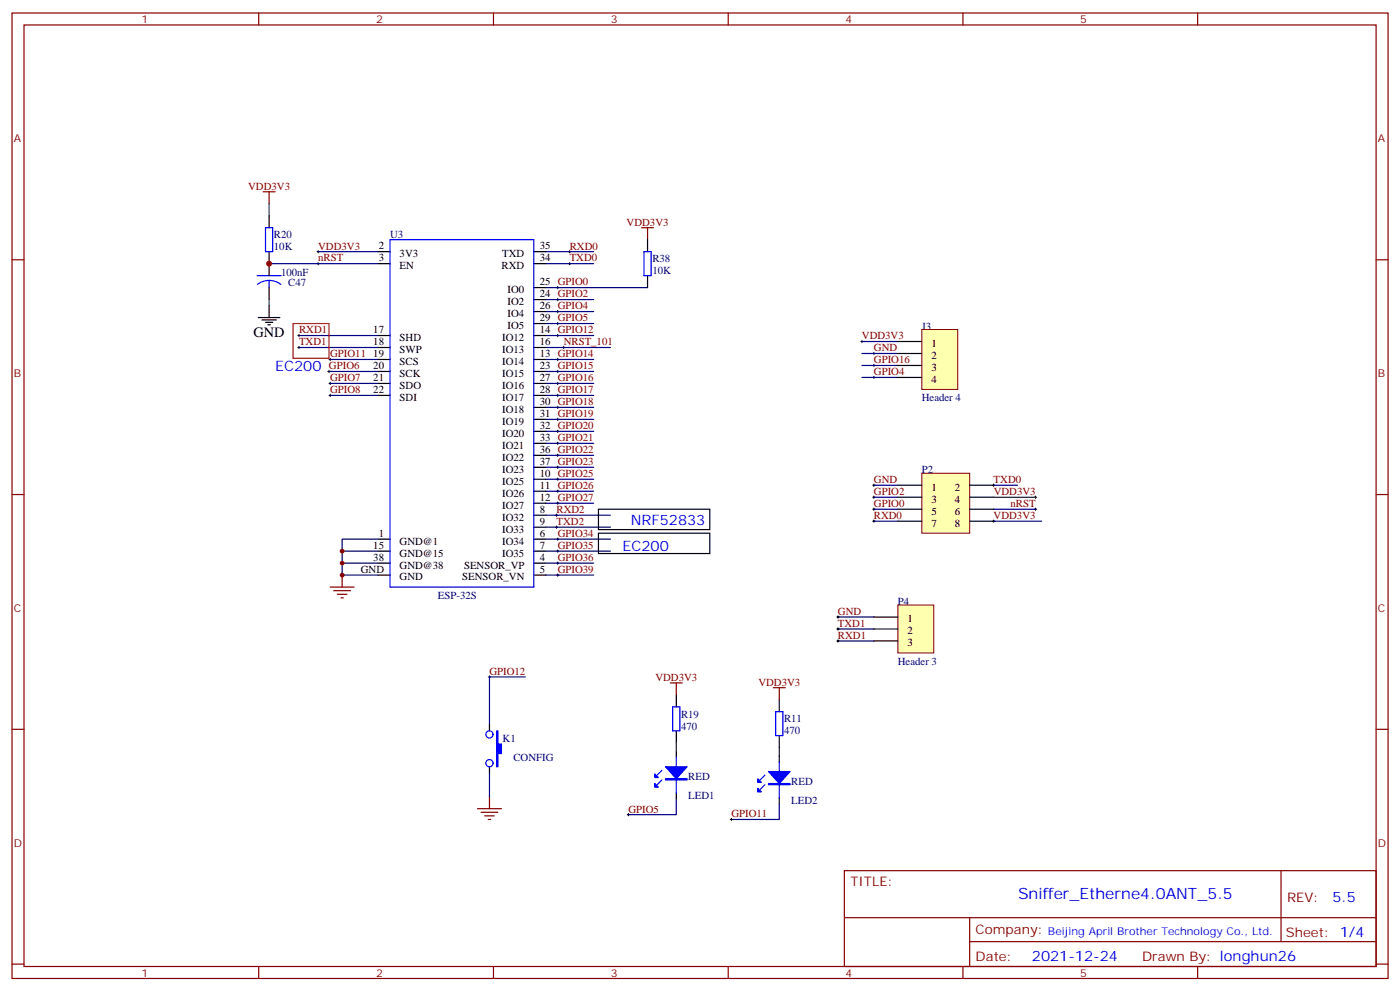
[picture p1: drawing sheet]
<svg xmlns="http://www.w3.org/2000/svg" width="412mm" height="292mm" viewBox="0 0 412 292" stroke-linecap="round" stroke-linejoin="round" font-family="sans-serif">
<g fill="none" stroke="#800000" stroke-width=".35">
<path d="M77.5 56.5h3.5M79.3 56.5v3.5M189 67.1h3.5M190.7 67.1v3.5M97.3 172.9h7M98.3 174h5M99.4 175h2.8M100.4 176.1h.7M100.8 169.4v3.5M197.4 201.1h3.6M199.2 201.1v3.5M140.7 238.2h7"/>
<path d="M141.7 239.2h4.9M144.2 234.6v3.6M142.8 240.3h2.8M143.8 241.3h.7"/>
</g>
<g fill="none" stroke="#000" stroke-width=".29">
<path d="M93.4 77.6h.7M93.4 74.1h.7M93.7 73.8v.7M93.7 77.3v.7M167.5 77.6h.7M167.5 74.1h.7M167.8 73.8v.7M167.8 77.3v.7M87.7 98.8h.7M88.1 98.5v.7M163.9 98.8h.7M163.9 84.7h.7"/>
<path d="M163.9 88.2h.7M163.9 91.8h.7M163.9 95.3h.7M164.3 84.3v.8M164.3 87.9v.7M164.3 91.4v.7M164.3 94.9v.7M164.3 98.5v.7M87.7 102.3h.7M88.1 102v.7M96.6 109.4h.7M96.9 105.9h.7"/>
<path d="M96.9 109v.7M96.9 112.9h.7M96.9 116.5h.7M97.3 105.5v.7M97.3 112.6v.7M97.3 116.1v.7M163.9 105.9h.7M163.9 109.4h.7M163.9 112.9h.7M163.9 116.5h.7M163.9 120h.7M164.3 105.5v.7"/>
<path d="M164.3 109v.7M164.3 112.6v.7M164.3 116.1v.7M164.3 119.6v.7M165.7 102.3h.7M166.1 102v.7M253.5 100.6h.7M253.9 100.2v.7M257.1 104.1h.7M257.1 107.6h.7M257.1 111.2h.7M257.4 103.8v.7"/>
<path d="M257.4 107.3v.7M257.4 110.8v.7M163.9 123.5h.7M163.9 127h.7M163.9 130.6h.7M163.9 134.1h.7M163.9 137.6h.7M164.3 123.2v.7M164.3 126.7v.7M164.3 130.2v.7M164.3 133.7v.7M164.3 137.3v.7"/>
<path d="M163.6 151.7h.7M163.6 155.3h.7M163.9 141.1h.7M163.9 144.7h.7M163.9 148.2h.7M163.9 151.4v.7M163.9 154.9v.7M163.9 158.8h.7M164.3 140.8v.7M164.3 144.3v.7M164.3 147.8v.8M164.3 158.4v.7"/>
<path d="M257.1 146.4h.7M257.1 142.9h.7M257.1 153.5h.7M257.1 150h.7M257.4 142.6v.7M257.4 146.1v.7M257.4 149.6v.7M257.4 153.1v.7M292.3 142.9h.8M292.3 153.5h.8M292.7 142.6v.7M292.7 153.1v.7"/>
<path d="M304.7 146.4h.7M304.7 150h.7M305 146.1v.7M305 149.6v.7M163.9 162.3h.7M163.9 165.8h.7M163.9 169.4h.7M164.3 162v.7M164.3 165.5v.7M164.3 169v.7M143.8 199.4h.7M144.2 199v.7"/>
<path d="M246.5 181.7h.7M246.5 185.2h.7M246.5 188.8h.7M246.8 181.4v.7M246.8 184.9v.7M246.8 188.4v.7M184.7 239.9h.8M185.1 239.6v.7"/>
</g>
<g fill="none" stroke="#000080" stroke-width=".35">
<path d="M79.3 77.6h32.1M93.7 74.1h17.7M160.8 74.1h14.1M160.8 77.6h14.1M88.1 98.8h23.3M160.8 98.8h14.1M160.8 88.2h14.1M160.8 91.8h14.1M160.8 95.3h14.1M160.8 84.7h29.9M88.1 102.3h23.3M96.9 109.4h14.5"/>
<path d="M97.3 105.9h14.1M97.3 112.9h14.1M97.3 116.5h14.1M160.8 102.3h19M160.8 105.9h14.1M160.8 109.4h14.1M160.8 112.9h14.1M160.8 116.5h14.1M160.8 120h14.1M253.9 100.6h10.6M253.9 104.1h10.6M253.9 107.6h10.6"/>
<path d="M253.9 111.2h10.6M160.8 123.5h14.1M160.8 127h14.1M160.8 130.6h14.1M160.8 134.1h14.1M160.8 137.6h14.1M111.4 158.8h-10.6v3.5M160.8 141.1h14.1M160.8 144.7h14.1M160.8 148.2h14.1M160.8 151.7h19M160.8 155.3h19"/>
<path d="M160.8 158.8h19M257.4 142.9h7.1M257.4 146.4h7.1M257.4 150h7.1M257.4 153.5h7.1M292.7 142.9h7.1M292.7 150h12.3M292.7 153.5h14.1M111.4 165.8h-10.6v3.6h10.6M111.4 162.3h-10.6v3.5M160.8 162.3h19M160.8 165.8h14.1"/>
<path d="M160.8 169.4h14.1M154.8 199.4h-10.6v14.1M246.8 181.7h10.6M246.8 185.2h10.6M246.8 188.8h10.6M144.2 227.6v7M199.2 235.3v4.6h-14.1"/>
</g>
<g fill="none" stroke="#000" stroke-width=".35">
<path d="M79.3 63.5v3.6M79.3 74.1v3.5M111.4 74.1h3.5M111.4 77.6h3.5M157.2 74.1h3.6M157.2 77.6h3.6M111.4 98.8h3.5M157.2 84.7h3.6M157.2 88.2h3.6M157.2 91.8h3.6M157.2 95.3h3.6M157.2 98.8h3.6"/>
<path d="M111.4 102.3h3.5M111.4 105.9h3.5M111.4 109.4h3.5M111.4 112.9h3.5M111.4 116.5h3.5M157.2 102.3h3.6M157.2 105.9h3.6M157.2 109.4h3.6M157.2 112.9h3.6M157.2 116.5h3.6M157.2 120h3.6M157.2 123.5h3.6"/>
<path d="M157.2 127h3.6M157.2 130.6h3.6M157.2 134.1h3.6M157.2 137.6h3.6M111.4 158.8h3.5M157.2 158.8h3.6M157.2 141.1h3.6M157.2 144.7h3.6M157.2 148.2h3.6M157.2 151.7h3.6M157.2 155.3h3.6M111.4 169.4h3.5"/>
<path d="M111.4 162.3h3.5M111.4 165.8h3.5M157.2 169.4h3.6M157.2 162.3h3.6M157.2 165.8h3.6M144.2 213.5v1.7M199.2 204.6v3.6M199.2 215.2v3.6M144.2 225.8v1.8M199.2 221.2v1.8M199.2 233.6v1.7"/>
</g>
<g fill="none" stroke="#00f" stroke-width=".35">
<path d="M78.2 67.1h2.1v7h-2.1zM114.9 70.6h42.3v102.3h-42.3zM198.2 208.2h2.1v7h-2.1zM195 229.7l-1.4 1.4M195 226.9l-1.4 1.4M199.2 223v10.6"/>
<circle cx="144.2" cy="216.3" r="1.06"/>
<circle cx="144.2" cy="224.8" r="1.06"/>
</g>
<g fill="#00f" stroke="#00f" stroke-width=".35">
<path d="M146.3 215.2h.3v3.9h1.1v2.8h-1.1v3.9h-.3z"/>
<path d="M196 225.8h6.4l-3.2 3.5z"/>
<path d="M196 229.3h6.4v.4h-6.4z"/>
<path d="M192.9 230.8l1 1h-1z"/>
<path d="M192.9 227.9l1 1.1h-1z"/>
</g>
<path d="M271.5 139.4h14.1v17.6h-14.1z" fill="#ffffb0" stroke="#800000" stroke-width=".29"/>
<path d="M264.5 142.9h7M264.5 146.4h7M264.5 150h7M264.5 153.5h7M285.6 142.9h7.1M285.6 146.4h7.1M285.6 150h7.1M285.6 153.5h7.1" fill="none" stroke="#000" stroke-width=".35"/>
<path d="M271.5 97h10.6v17.7h-10.6z" fill="#ffffb0" stroke="#800000" stroke-width=".29"/>
<path d="M190.7 70.6v3.5M190.7 81.2v3.5M264.5 100.6h7M264.5 104.1h7M264.5 107.6h7M264.5 111.2h7" fill="none" stroke="#000" stroke-width=".35"/>
<path d="M189.7 74.1h2.1v7.1h-2.1z" fill="none" stroke="#00f" stroke-width=".35"/>
<path d="M264.5 178.2h10.6v14.1h-10.6z" fill="#ffffb0" stroke="#800000" stroke-width=".29"/>
<g fill="none" stroke="#000" stroke-width=".35">
<path d="M79.3 77.6v3.6M76.1 93.5h6.3M77.2 94.2h4.2M78.2 94.9h2.1M78.9 95.6h.7M79.3 84.7v3.5M79.3 90v3.5M176.3 157h32.8v6h-32.8zM176.3 150h32.8v6h-32.8zM257.4 181.7h7.1M257.4 185.2h7.1M257.4 188.8h7.1"/>
<path d="M229.6 206.1v3.5M229.6 216.6v3.6M229.6 222.6v1.8M229.6 235v1.7"/>
</g>
<g fill="none" stroke="#870000" stroke-width=".35">
<path d="M3.5 3.8h405.4v284.4h-405.4zM7.1 7.4h398.3v277.2h-398.3zM76.2 3.8v3.6M145.4 3.8v3.6M214.5 3.8v3.6M283.6 3.8v3.6M352.8 3.8v3.6M3.5 76.5h3.6M405.4 76.5h3.5M3.5 145.6h3.6M405.4 145.6h3.5M3.5 214.8h3.6"/>
<path d="M405.4 214.8h3.5M248.7 256.4h156.7v28.2h-156.7zM377.3 256.4l.1 20.9M248.8 270.3h156.4M285.6 277.3h119.6M285.6 270.3v14.1M3.5 283.9h3.6M76.2 284.6v3.6M145.4 284.6v3.6M214.5 284.6v3.6M283.6 284.6v3.6M352.8 284.6v3.6"/>
<path d="M405.4 283.9h3.5"/>
</g>
<path d="M86.3 95.3h10.6v10.2h-10.6z" fill="none" stroke="#f00" stroke-width=".35"/>
<path d="M75.7 81.2h7.1M79.3 82.6l1.8 .3 1.6 .9M79.3 82.6l-1.8 .3-1.7 .9M79.3 82.6v2.1M228.5 209.6h2.1v7h-2.1zM225.3 231.1l-1.4 1.4M225.3 228.3l-1.4 1.4M229.6 224.4v10.6" fill="none" stroke="#00f" stroke-width=".35"/>
<path d="M79.3 60v3.5M79.3 88.2v1.8M292.7 146.4h12.3M199.2 218.8v2.4M229.6 220.2v2.4" fill="none" stroke="#008700" stroke-width=".35"/>
<g fill="#00f" stroke="#00f" stroke-width=".35">
<path d="M226.4 227.2h6.3l-3.1 3.6z"/>
<path d="M226.4 230.8h6.3v.3h-6.3z"/>
<path d="M223.2 232.2l1.1 1h-1.1z"/>
<path d="M223.2 229.3l1.1 1.1h-1.1z"/>
</g>
<path d="M229.6 236.7v4.6h-14.2" fill="none" stroke="#000080" stroke-width=".35"/>
<path d="M227.8 202.5h3.5M229.6 202.5v3.6" fill="none" stroke="#800000" stroke-width=".35"/>
<path d="M215.1 241.3h.7M215.4 241v.7" fill="none" stroke="#000" stroke-width=".29"/>
<g fill="#800000">
<circle cx="100.8" cy="169.4" r=".71"/>
<circle cx="100.8" cy="165.8" r=".71"/>
<circle cx="100.8" cy="162.3" r=".71"/>
</g>
<circle cx="79.3" cy="77.6" r=".88" fill="#c00"/>
<text font-size="4.6" fill="#00f" x="299.9" y="264.9">Sniffer_Etherne4.0ANT_5.5</text>
<text font-size="4.2" x="74.7" y="99.2">GND</text>
<g font-size="4.2" fill="#00f">
<text x="81" y="109.4">EC200</text>
<text x="185.8" y="154.6">NRF52833</text>
<text x="183.3" y="162.3">EC200</text>
<text x="392.5" y="265.7">5.5</text>
<text x="304" y="283">2021-12-24</text>
</g>
<g font-size="3.9" fill="#800">
<text x="250.5" y="261">TITLE:</text>
<text x="379.1" y="265.7">REV:</text>
<text x="287.4" y="275.2">Company:</text>
<text x="378.8" y="275.8">Sheet: 1/4</text>
<text x="287.4" y="282.9">Date:</text>
<text x="336.4" y="283">Drawn By: longhun26</text>
</g>
<g font-size="3.2" fill="#800">
<text x="41.6" y="6.8">1</text>
<text x="110.8" y="6.8">2</text>
<text x="179.9" y="6.8">3</text>
<text x="249.1" y="6.8">4</text>
<text x="318.2" y="6.8">5</text>
<text x="4.1" y="41.9">A</text>
<text x="405.9" y="41.9">A</text>
<text x="4.1" y="111.1">B</text>
<text x="405.9" y="111.1">B</text>
<text x="4.1" y="180.2">C</text>
<text x="405.9" y="180.2">C</text>
<text x="4.1" y="249.4">D</text>
<text x="405.9" y="249.4">D</text>
<text x="41.6" y="287.6">1</text>
<text x="110.8" y="287.6">2</text>
<text x="179.9" y="287.6">3</text>
<text x="249.1" y="287.6">4</text>
<text x="318.2" y="287.6">5</text>
</g>
<g font-size="3.2" fill="#800000">
<text x="73.1" y="55.8">VDD3V3</text>
<text x="184.6" y="66.4">VDD3V3</text>
<text x="93.7" y="77">nRST</text>
<text x="93.7" y="73.5">VDD3V3</text>
<text x="167.8" y="77">TXD0</text>
<text x="167.8" y="73.5">RXD0</text>
<text x="88.1" y="98.2">RXD1</text>
<text x="88.1" y="101.7">TXD1</text>
<text x="166.1" y="101.7">NRST_101</text>
<text x="253.9" y="99.9">VDD3V3</text>
<text x="97.3" y="105.2">GPIO11</text>
<text x="257.4" y="103.5">GND</text>
<text x="257.4" y="107">GPIO16</text>
<text x="96.9" y="108.8">GPIO6</text>
<text x="97.3" y="112.3">GPIO7</text>
<text x="257.4" y="110.5">GPIO4</text>
<text x="97.3" y="115.8">GPIO8</text>
<text x="257.4" y="142.3">GND</text>
<text x="292.7" y="142.3">TXD0</text>
<text x="257.4" y="145.8">GPIO2</text>
<text x="257.4" y="149.3">GPIO0</text>
<text x="292.7" y="145.8">VDD3V3</text>
<text x="297.7" y="149.3">nRST</text>
<text x="163.9" y="151.1">RXD2</text>
<text x="163.9" y="154.6">TXD2</text>
<text x="257.4" y="152.9">RXD0</text>
<text x="292.7" y="152.9">VDD3V3</text>
<text x="164.3" y="158.2">GPIO34</text>
<text x="164.3" y="161.7">GPIO35</text>
<text x="164.3" y="165.2">GPIO36</text>
<text x="164.3" y="168.7">GPIO39</text>
<text x="246.8" y="181.1">GND</text>
<text x="246.8" y="184.6">TXD1</text>
<text x="246.8" y="188.1">RXD1</text>
<text x="144.2" y="198.7">GPIO12</text>
<text x="193.1" y="200.5">VDD3V3</text>
<text x="223.4" y="201.9">VDD3V3</text>
<text x="185.1" y="239.3">GPIO5</text>
<text x="215.4" y="240.7">GPIO11</text>
</g>
<g font-size="3.2" fill="#000080">
<text x="80.7" y="70.2">R20</text>
<text x="114.9" y="70.2">U3</text>
<text x="80.7" y="73.8">10K</text>
<text x="192.2" y="77.3">R38</text>
<text x="82.8" y="81.2">100nF</text>
<text x="192.2" y="80.8">10K</text>
<text x="84.9" y="84.3">C47</text>
<text x="271.5" y="97">J3</text>
<text x="271.5" y="118.2">Header 4</text>
<text x="271.5" y="139.4">P2</text>
<text x="129" y="176.4">ESP-32S</text>
<text x="264.5" y="178.2">P4</text>
<text x="264.5" y="195.8">Header 3</text>
<text x="200.6" y="214.9">470</text>
<text x="200.6" y="211.3">R19</text>
<text x="231" y="212.8">R11</text>
<text x="148.1" y="218.4">K1</text>
<text x="231" y="216.3">470</text>
<text x="151.2" y="224">CONFIG</text>
<text x="202.7" y="229.7">RED</text>
<text x="233.1" y="231.1">RED</text>
<text x="202.7" y="235.3">LED1</text>
<text x="233.1" y="236.7">LED2</text>
</g>
<g font-size="3.2">
<text x="111.5" y="73.4">2</text>
<text x="111.5" y="76.9">3</text>
<text x="117.7" y="75.7">3V3</text>
<text x="147.9" y="75.7">TXD</text>
<text x="159" y="76.9">34</text>
<text x="159" y="73.4">35</text>
<text x="117.7" y="79.2">EN</text>
<text x="147.7" y="79.2">RXD</text>
<text x="159" y="84">25 GPIO0</text>
<text x="149.5" y="86.3">IO0</text>
<text x="149.5" y="89.8">IO2</text>
<text x="159" y="87.5">24 GPIO2</text>
<text x="149.5" y="93.3">IO4</text>
<text x="159" y="91.1">26 GPIO4</text>
<text x="159" y="94.6">29 GPIO5</text>
<text x="110" y="98.1">17</text>
<text x="110" y="101.6">18</text>
<text x="117.7" y="100.4">SHD</text>
<text x="147.9" y="100.4">IO12</text>
<text x="149.5" y="96.9">IO5</text>
<text x="159" y="98.1">14 GPIO12</text>
<text x="159" y="101.6">16</text>
<text x="110" y="105.2">19</text>
<text x="117.7" y="107.5">SCS</text>
<text x="117.7" y="103.9">SWP</text>
<text x="147.9" y="103.9">IO13</text>
<text x="147.9" y="107.5">IO14</text>
<text x="159" y="105.2">13 GPIO14</text>
<text x="274.4" y="102.2">1</text>
<text x="274.4" y="105.7">2</text>
<text x="110" y="108.7">20</text>
<text x="110" y="112.2">21</text>
<text x="117.7" y="111">SCK</text>
<text x="147.9" y="111">IO15</text>
<text x="159" y="108.7">23 GPIO15</text>
<text x="159" y="112.2">27 GPIO16</text>
<text x="274.4" y="109.2">3</text>
<text x="274.4" y="112.7">4</text>
<text x="110" y="115.7">22</text>
<text x="117.7" y="118">SDI</text>
<text x="117.7" y="114.5">SDO</text>
<text x="147.9" y="114.5">IO16</text>
<text x="147.9" y="118">IO17</text>
<text x="159" y="115.7">28 GPIO17</text>
<text x="159" y="119.3">30 GPIO18</text>
<text x="147.9" y="121.6">IO18</text>
<text x="147.9" y="125.1">IO19</text>
<text x="159" y="122.8">31 GPIO19</text>
<text x="147.9" y="128.6">IO20</text>
<text x="159" y="126.3">32 GPIO20</text>
<text x="159" y="129.9">33 GPIO21</text>
<text x="147.9" y="132.2">IO21</text>
<text x="147.9" y="135.7">IO22</text>
<text x="159" y="133.4">36 GPIO22</text>
<text x="159" y="136.9">37 GPIO23</text>
<text x="147.9" y="139.2">IO23</text>
<text x="147.9" y="142.7">IO25</text>
<text x="159" y="140.4">10 GPIO25</text>
<text x="159" y="144">11 GPIO26</text>
<text x="147.9" y="146.3">IO26</text>
<text x="147.9" y="149.8">IO27</text>
<text x="159" y="147.5">12 GPIO27</text>
<text x="274.4" y="144.5">1</text>
<text x="274.4" y="148">3</text>
<text x="281.2" y="144.5">2</text>
<text x="281.2" y="148">4</text>
<text x="147.9" y="153.3">IO32</text>
<text x="159" y="151">8</text>
<text x="159" y="154.6">9</text>
<text x="274.4" y="151.6">5</text>
<text x="274.4" y="155.1">7</text>
<text x="281.2" y="151.6">6</text>
<text x="281.2" y="155.1">8</text>
<text x="110" y="161.6">15</text>
<text x="111.5" y="158.1">1</text>
<text x="117.7" y="160.4">GND@1</text>
<text x="147.9" y="156.8">IO33</text>
<text x="147.9" y="160.4">IO34</text>
<text x="159" y="158.1">6</text>
<text x="159" y="161.6">7</text>
<text x="110" y="165.1">38</text>
<text x="117.7" y="163.9">GND@15</text>
<text x="117.7" y="167.4">GND@38</text>
<text x="136.7" y="167.4">SENSOR_VP</text>
<text x="147.9" y="163.9">IO35</text>
<text x="159" y="165.1">4</text>
<text x="106.3" y="168.7">GND</text>
<text x="117.7" y="171">GND</text>
<text x="136.2" y="171">SENSOR_VN</text>
<text x="159" y="168.7">5</text>
<text x="267.3" y="183.3">1</text>
<text x="267.3" y="186.8">2</text>
<text x="267.3" y="190.4">3</text>
</g>
<text font-size="3.2" fill="#00f" x="308.7" y="275.5">Beijing April Brother Technology Co., Ltd.</text>
</svg>
